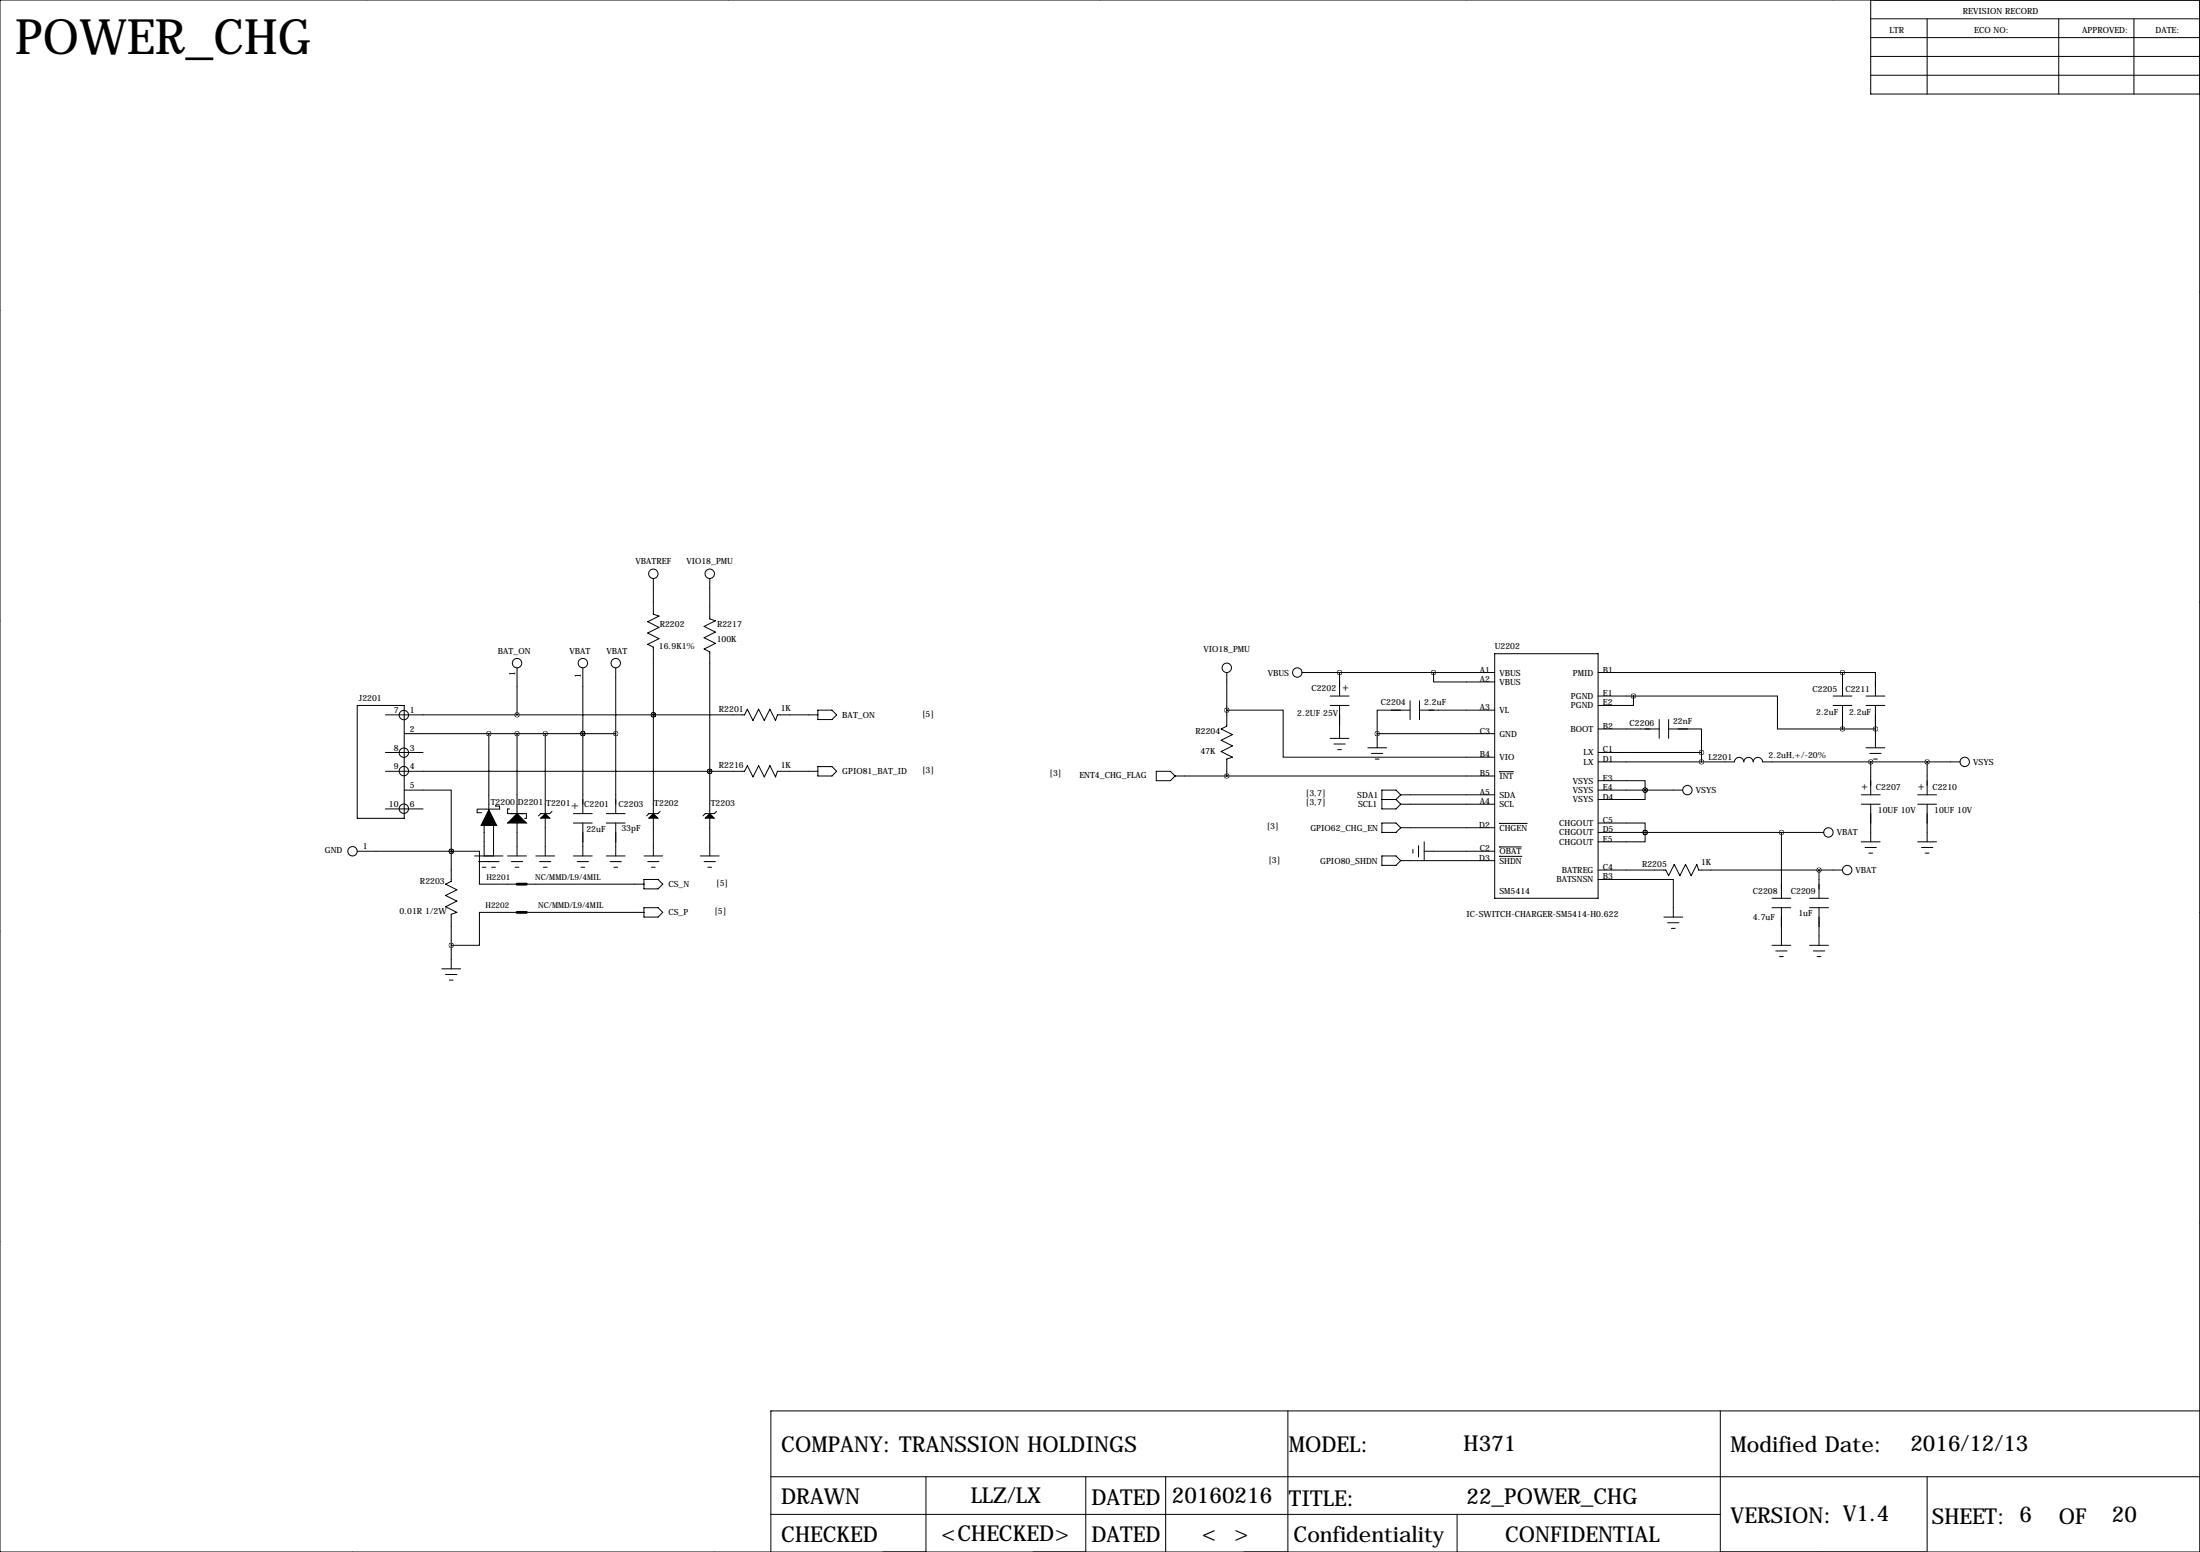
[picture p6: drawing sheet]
<svg xmlns="http://www.w3.org/2000/svg" width="594mm" height="419mm" viewBox="0 0 594 419" stroke-linecap="round" stroke-linejoin="round" font-family="sans-serif">
<g fill="none" stroke="#000" stroke-width=".27">
<path d="M99.1 -.1v.1M196.8 -.1v.1M297.2 -.1v.1M396.2 -.1v.1M495.3 -.1v.1M0 0h594.4v419.1h-594.4zM505.5 5.1h88.9M505.5 10.2h88.9M505.5 0v25.4h88.9M505.5 15.2h88.9M520.7 5.1v20.3M556.3 5.1v20.3"/>
<path d="M576.6 5.1v20.3M505.5 20.3h88.9M594.4 78.7h.1M0 83.8h.1M176.5 156.2v9.7l1.6 .5-3.1 1.5 3.1 1.5-3.1 1.5 3.1 1.6-3.1 1.5 1.5 .8v44.9M191.8 156.2v10.9l1.5 .5-3.1 1.6 3.1 1.5-3.1 1.5 3.1 1.5-3.1 1.6 1.6 .7v43.7M0 167.6h.1M403.9 176.5h27.9v66.1h-27.9zM594.4 162.6h.1M96.5 190.5h12.7v30.5h-12.7zM104.1 193h97.1l.7-1.5 1.6 3.1 1.5-3.1 1.5 3.1 1.5-3.1 1.5 3.1 .6-1.6h10.9M109.2 198.1h57.2"/>
<path d="M132.1 198.1v20.7M139.7 180.3v12.7M139.7 198.1v33M147.3 198.1v21.6M157.5 198.1h.1M157.5 180.3v39.4M166.4 180.3v39.4M176.5 193h.1M221 191.8h3.8l1.3 1.2-1.3 1.3h-3.8zM331.5 191.8h15.2v12.7h57.2M331.5 181.6v14.5l-1.6 .7 3.1 1.6-3.1 1.5 3.1 1.5-3.1 1.5 3.1 1.6-1.5 .5v4.5M351.8 181.6h52.1"/>
<path d="M359.4 188h5.1M359.4 190.5h5.1M359.4 199.4h5.1M361.9 181.6v6.4M361.9 190.5v8.9M372.1 198.1h31.8M372.1 198.1v3.8M381 191.8h-8.9v6.3M381 189.2v5.1M383.5 191.8h20.4M383.5 189.2v5.1M387.3 181.6v2.5h16.6"/>
<path d="M431.8 188h9.6M431.8 181.6h66M431.8 196.8h16.5M441.4 188v2.5h-9.6M441.4 188h38.9v8.8h17.5M448.3 194.3v5.1M450.8 196.8h8.9v6.4M450.8 194.3v5.1M495.3 188h5.1M495.3 190.5h5.1M497.8 181.6h8.9v6.4M497.8 196.8h8.9"/>
<path d="M497.8 181.6v6.4M497.8 190.5v6.3M504.2 188h5.1M504.2 190.5h5.1M506.7 190.5v11.4M104.1 218.4h10.2M104.1 208.3h97.1l.7-1.5 1.6 3 1.5-3 1.5 3 1.5-3 1.5 3 .6-1.5h10.9M104.1 203.2h10.2M109.2 213.4h12.7v16.5M128.9 218.5h6.2M128.9 218.6v.9h1.2M134 217.5v.2h1v.6"/>
<path d="M137.7 218.4h-.5v1.3h5v1.3h-.5M149.1 219.1l-.6 .6h-2.4l-.6 .6M154.9 219.7h5.1M163.8 219.7h5.1M178.4 219.1l-.7 .6h-2.4l-.6 .6M191.8 208.3h.1M193.6 219.1l-.6 .6h-2.4l-.7 .6M221 207h3.8l1.3 1.3-1.3 1.2h-3.8zM312.4 208.3h3.8l1.3 1.2-1.3 1.3h-3.8zM317.5 209.5h86.4M360.4 200.9h3.1M361.4 202.4h1.1"/>
<path d="M369.6 201.9h5M370.6 203.5h3M371.6 205h1M373.4 215.9h3.8M377.2 215.9l1.3 1.3M378.5 214.6l-1.3-1.2h-3.8v5h3.8l1.3-1.2M378.5 217.2h25.4M378.5 214.6h25.4M378.5 214.6l-1.3 1.3M405.1 208.4h.1M405.1 208.4h3.9M431.8 205.7h36.8a1.27 1.27 0 0 1 1.3-1.2 1.27 1.27 0 0 1 1.3 1.2 1.27 1.27 0 0 1 1.2-1.2 1.27 1.27 0 0 1 1.3 1.2 1.27 1.27 0 0 1 1.3-1.2 1.27 1.27 0 0 1 1.2 1.2h53.4"/>
<path d="M431.8 210.8h12.7v2.6M431.8 213.4h22.9M431.8 203.2h27.9M444.5 213.4v2.5h-12.7M444.5 213.4h.1M459.7 203.2v2.5M502.9 217.2h5.1M502.9 214.6h5.1M504.2 201.9h5.1M505.2 203.5h3.1M505.5 205.7v8.9M505.5 217.2v10.1"/>
<path d="M506.2 205h1M518.2 217.2h5M518.2 214.6h5M520.7 205.7v8.9M520.7 217.2v10.1M96.5 229.9h25.4M121.9 229.9h7.6v8.9h10.2M121.9 229.9h.1M121.9 229.9v8.1l-1.5 .8 3 1.5-3 1.5 3 1.5-3 1.6 3 1.5-1.5 .5v14.7M128.3 231.1h7.6M129.3 232.7h5.6M130.3 234.2h1"/>
<path d="M130.8 222.9v8.2M132.8 234.2h1.1M133.3 222.8v8.3M137.2 231.1h5M138.2 232.7h3M139.2 234.2h1M142.2 238.8h31.8M144.8 231.1h5.1M145.8 232.7h3M146.8 234.2h1M147.3 221v10.1M154.9 222.2h5.1"/>
<path d="M154.9 231.1h5.1M156 232.7h3M157 234.2h1M157.5 222.2v8.9M163.8 222.2h5.1M163.8 231.1h5.1M164.8 232.7h3.1M165.9 234.2h1M166.4 222.2v8.9M174 237.5h3.8l1.3 1.3-1.3 1.2h-3.8zM174 231.1h5.1M175 232.7h3.1"/>
<path d="M176 234.2h1M176.5 221v10.1M189.2 231.1h5.1M190.2 232.7h3.1M191.3 234.2h1M191.8 221v10.1M373.4 222.2h3.8l1.3 1.3-1.3 1.3h-3.8zM373.4 231.1h3.8l1.3 1.3-1.3 1.3h-3.8zM378.5 232.4h25.4M378.5 223.5h25.4M381.8 229.4v1M383.3 228.3v3.1"/>
<path d="M384.8 229.9h19.1M384.8 227.3v5.1M405.1 231.2h.1M405.1 222.4h.1M405.1 228.7h.1M405.1 231.2h6.1M405.1 222.4h7.5M405.1 228.7h6M431.8 222.2h12.7v2.6M431.8 237.5h20.3v10.1M431.8 234.9h18.3l.7 1.6 1.6-3.1 1.5 3.1 1.5-3.1 1.5 3.1 1.6-3.1 .5 1.5h38.8M431.8 224.8h61"/>
<path d="M444.5 224.8h.1M444.5 224.8v2.5h-12.7M481.3 224.8v17.8M491.5 234.9v7.7M502.9 227.3h5.1M503.9 228.9h3.1M505 230.4h1M518.2 227.3h5M519.2 228.9h3M520.2 230.4h1M0 251.5h.1M139.7 246.4h-10.2v8.9h-7.6"/>
<path d="M142.2 246.4h31.8M174 245.1h3.8l1.3 1.3-1.3 1.2h-3.8zM449.6 247.6h5.1M450.6 249.2h3M451.6 250.7h1M478.8 242.6h5.1M478.8 245.1h5.1M478.8 255.3h5.1M479.8 256.8h3.1M480.8 258.3h1M481.3 245.1v10.2M488.9 242.6h5.1"/>
<path d="M488.9 245.1h5.1M488.9 255.3h5.1M490 256.8h3M491 258.3h1M491.5 245.1v10.2M594.4 246.4h.1M119.4 261.6h5.1M120.4 263.1h3M121.4 264.7h1M0 335.3h.1M594.4 330.2h.1M208.3 398.8h386.1"/>
<path d="M250.2 398.8v20.3M293.4 398.8v20.3M315 398.8v20.3M348 381v38.1M464.8 381v38.1M520.7 398.8v20.3M594.4 381h-386.1v38.1M95.2 419.1h.1M193 419.1h.1M208.3 408.9h256.5M393.7 408.9v10.2M491.5 419.1h.1"/>
<circle cx="176.5" cy="154.9" r="1.27"/>
<circle cx="191.8" cy="154.9" r="1.27"/>
<circle cx="139.7" cy="179.1" r="1.27"/>
<circle cx="157.5" cy="179.1" r="1.27"/>
<circle cx="166.4" cy="179.1" r="1.27"/>
<circle cx="109.1" cy="193.1" r="1.27"/>
<circle cx="331.5" cy="180.3" r="1.27"/>
<circle cx="350.5" cy="181.6" r="1.27"/>
<circle cx="109.1" cy="218.4" r="1.27"/>
<circle cx="109.1" cy="208.2" r="1.27"/>
<circle cx="109.1" cy="203.3" r="1.27"/>
<circle cx="455.9" cy="213.4" r="1.27"/>
<circle cx="530.9" cy="205.7" r="1.27"/>
<circle cx="95.2" cy="229.9" r="1.27"/>
<circle cx="494" cy="224.8" r="1.27"/>
<circle cx="499.1" cy="234.9" r="1.27"/>
</g>
<path d="M137.2 222.2l2.5-2.5 2.5 2.5zM147.3 219.7l1.2 1.2h-2.4zM176.5 219.7l1.2 1.2h-2.4zM191.8 219.7l1.2 1.2h-2.4z" fill="#000" stroke="#000" stroke-width=".27"/>
<path d="M139.7 238.8h2.5M139.7 246.4h2.5" fill="none" stroke="#000" stroke-width=".76"/>
<path d="M132.1 218.8l2 4.1h-4.1z" fill="#000" stroke="#000" stroke-width=".38"/>
<path d="M147.3 198.1a.05 .05 0 0 0 .1 0 .05 .05 0 0 0-.1 0zM191.7 208.3a.05 .05 0 0 0 .1 0 .05 .05 0 0 0-.1 0zM191.7 208.3a.05 .05 0 0 0 .1 0 .05 .05 0 0 0-.1 0zM121.9 229.9a.05 .05 0 0 0 .1 0 .05 .05 0 0 0-.1 0zM121.9 255.3a.05 .05 0 0 0 .1 0 .05 .05 0 0 0-.1 0zM157.4 198.1a.05 .05 0 0 0 .1 0 .05 .05 0 0 0-.1 0zM166.3 198.1a.05 .05 0 0 0 .1 0 .05 .05 0 0 0-.1 0zM387.3 181.6a.05 .05 0 0 0 .1 0 .05 .05 0 0 0-.1 0zM361.9 181.6a.05 .05 0 0 0 .1 0 .05 .05 0 0 0-.1 0zM331.4 191.8a.05 .05 0 0 0 .1 0 .05 .05 0 0 0-.1 0zM331.4 209.6a.05 .05 0 0 0 .1 0 .05 .05 0 0 0-.1 0zM441.3 188a.05 .05 0 0 0 .1 0 .05 .05 0 0 0-.1 0zM459.7 203.2a.05 .05 0 0 0 .1 0 .05 .05 0 0 0-.1 0zM459.7 205.7a.05 .05 0 0 0 .1 0 .05 .05 0 0 0-.1 0zM372.1 198.1a.05 .05 0 0 0 .1 0 .05 .05 0 0 0-.1 0zM491.4 234.9a.05 .05 0 0 0 .1 0 .05 .05 0 0 0-.1 0zM176.5 193a.05 .05 0 0 0 .1 0 .05 .05 0 0 0-.1 0zM176.5 193a.05 .05 0 0 0 .1 0 .05 .05 0 0 0-.1 0zM157.4 198.1a.05 .05 0 0 0 .1 0 .05 .05 0 0 0-.1 0zM121.9 229.9a.05 .05 0 0 0 .1 0 .05 .05 0 0 0-.1 0zM505.4 205.7a.05 .05 0 0 0 .1 0 .05 .05 0 0 0-.1 0zM497.8 181.6a.05 .05 0 0 0 .1 0 .05 .05 0 0 0-.1 0zM497.8 196.8a.05 .05 0 0 0 .1 0 .05 .05 0 0 0-.1 0zM506.7 196.8a.05 .05 0 0 0 .1 0 .05 .05 0 0 0-.1 0zM481.3 224.8a.05 .05 0 0 0 .1 0 .05 .05 0 0 0-.1 0zM132 198.1a.05 .05 0 0 0 .1 0 .05 .05 0 0 0-.1 0z" fill="#000" stroke="#000" stroke-width="1.3"/>
<text font-size="13.2" x="4.1" y="14.5">POWER_CHG</text>
<g font-size="5.9">
<text x="211.1" y="392.2">COMPANY: TRANSSION HOLDINGS</text>
<text x="348.2" y="392.2">MODEL:</text>
<text x="395.5" y="391.7">H371</text>
<text x="467.6" y="392.2">Modified Date:</text>
<text x="516.2" y="391.7">2016/12/13</text>
<text x="211.1" y="406.1">DRAWN</text>
<text x="262.3" y="405.9">LLZ/LX</text>
<text x="294.9" y="406.4">DATED</text>
<text x="316.6" y="405.9">20160216</text>
<text x="348.2" y="406.7">TITLE:</text>
<text x="396.2" y="406.1">22_POWER_CHG</text>
<text x="467.6" y="411.2">VERSION: V1.4</text>
<text x="522" y="411.5">SHEET: 6</text>
<text x="556.3" y="411.5">OF</text>
<text x="570.6" y="411">20</text>
<text x="211.1" y="416.3">CHECKED</text>
<text x="254.3" y="416.1">&lt;CHECKED&gt;</text>
<text x="294.9" y="416.3">DATED</text>
<text x="324.8" y="416.1">&lt; &gt;</text>
<text x="349.5" y="416.3">Confidentiality</text>
<text x="406.7" y="416.3">CONFIDENTIAL</text>
</g>
<g font-size="3.3">
<text x="362.7" y="186.7">+</text>
<text x="503" y="213.4">+</text>
<text x="518.2" y="213.4">+</text>
<text x="154.3" y="218.4">+</text>
</g>
<g font-size="2.3">
<text x="530.4" y="3.8">REVISION RECORD</text>
<text x="510.5" y="8.9">LTR</text>
<text x="533.4" y="8.9">ECO NO:</text>
<text x="562.6" y="8.9">APPROVED:</text>
<text x="582.4" y="8.9">DATE:</text>
<text x="171.7" y="152.4">VBATREF</text>
<text x="185.4" y="152.4">VIO18_PMU</text>
<text x="178.3" y="169.3">R2202</text>
<text x="193.6" y="173.5">100K</text>
<text x="193.7" y="169.3">R2217</text>
<text x="134.5" y="176.6">BAT_ON</text>
<text x="153.9" y="176.6">VBAT</text>
<text x="163.8" y="176.5">VBAT</text>
<text x="178" y="175.3">16.9K1%</text>
<text x="325.1" y="176.1">VIO18_PMU</text>
<text x="403.9" y="175.3">U2202</text>
<text x="139.2" y="182.7" transform="rotate(-90 139.2 182.7)">1</text>
<text x="157" y="183.2" transform="rotate(-90 157 183.2)">1</text>
<text x="342.5" y="182.4">VBUS</text>
<text x="399.8" y="184.1">A2</text>
<text x="399.8" y="181.6">A1</text>
<text x="405.1" y="185">VBUS</text>
<text x="405.1" y="182.4">VBUS</text>
<text x="425" y="182.4">PMID</text>
<text x="433.1" y="181.6">B1</text>
<text x="97" y="189.2">J2201</text>
<text x="354.3" y="186.7">C2202</text>
<text x="373.1" y="190.3">C2204</text>
<text x="384.8" y="190.5">2.2uF</text>
<text x="399.8" y="191.8">A3</text>
<text x="424.5" y="188.8">PGND</text>
<text x="424.5" y="191.3">PGND</text>
<text x="433.1" y="188">E1</text>
<text x="433.1" y="190.5">E2</text>
<text x="489.7" y="186.9">C2205</text>
<text x="498.6" y="186.9">C2211</text>
<text x="106.4" y="192.5">7</text>
<text x="110.7" y="192.5">1</text>
<text x="110.7" y="197.6">2</text>
<text x="194.3" y="192.3">R2201</text>
<text x="211" y="192.1">1K</text>
<text x="227.6" y="193.8">BAT_ON</text>
<text x="249.2" y="193.6">[5]</text>
<text x="350.5" y="193.4">2.2UF 25V</text>
<text x="405.1" y="192.6">VL</text>
<text x="424.3" y="197.7">BOOT</text>
<text x="433.1" y="196.8">B2</text>
<text x="440.3" y="195.9">C2206</text>
<text x="452.1" y="195.6">22nF</text>
<text x="490.7" y="193.1">2.2uF</text>
<text x="499.6" y="193.1">2.2uF</text>
<text x="106.4" y="202.7">8</text>
<text x="110.7" y="202.7">3</text>
<text x="323" y="198.1">R2204</text>
<text x="324.3" y="203.5">47K</text>
<text x="399.8" y="198.1">C3</text>
<text x="405.1" y="198.9">GND</text>
<text x="433.1" y="203.2">C1</text>
<text x="106.4" y="207.8">9</text>
<text x="110.7" y="207.8">4</text>
<text x="194.3" y="207.5">R2216</text>
<text x="211" y="207.4">1K</text>
<text x="227.6" y="209">GPIO81_BAT_ID</text>
<text x="249.2" y="208.6">[3]</text>
<text x="283.6" y="209.6">[3]</text>
<text x="399.8" y="209.5">B5</text>
<text x="399.8" y="204.5">B4</text>
<text x="405.1" y="205.3">VIO</text>
<text x="427.9" y="204">LX</text>
<text x="427.9" y="206.5">LX</text>
<text x="433.1" y="205.7">D1</text>
<text x="461.6" y="205.2">L2201</text>
<text x="477.9" y="204.8">2.2uH,+/-20%</text>
<text x="533.2" y="206.5">VSYS</text>
<text x="110.7" y="212.9">5</text>
<text x="291.6" y="210.1">ENT4_CHG_FLAG</text>
<text x="352.9" y="215">[3,7]</text>
<text x="366.7" y="215.4">SDA1</text>
<text x="399.8" y="214.6">A5</text>
<text x="405.1" y="210.4">INT</text>
<text x="405.1" y="215.4">SDA</text>
<text x="425" y="211.6">VSYS</text>
<text x="425" y="214.2">VSYS</text>
<text x="433.1" y="210.8">E3</text>
<text x="433.1" y="213.4">E4</text>
<text x="433.1" y="215.9">D4</text>
<text x="458.2" y="214.2">VSYS</text>
<text x="506.9" y="213.4">C2207</text>
<text x="522.1" y="213.4">C2210</text>
<text x="105.1" y="217.9">10</text>
<text x="110.7" y="217.9">6</text>
<text x="132.6" y="217.5">T2200</text>
<text x="140" y="217.5">D2201</text>
<text x="147.6" y="217.8">T2201</text>
<text x="157.9" y="217.9">C2201</text>
<text x="167.1" y="217.9">C2203</text>
<text x="176.8" y="217.8">T2202</text>
<text x="192" y="217.8">T2203</text>
<text x="352.9" y="217.5">[3,7]</text>
<text x="366.9" y="218">SCL1</text>
<text x="399.8" y="217.2">A4</text>
<text x="405.1" y="218">SCL</text>
<text x="425" y="216.7">VSYS</text>
<text x="507.4" y="219.5">10UF 10V</text>
<text x="522.6" y="219.5">10UF 10V</text>
<text x="158.4" y="224.6">22uF</text>
<text x="167.9" y="224.4">33pF</text>
<text x="342.3" y="223.9">[3]</text>
<text x="354.1" y="224.3">GPIO62_CHG_EN</text>
<text x="399.7" y="223.5">D2</text>
<text x="405.1" y="224.3">CHGEN</text>
<text x="421.3" y="223.1">CHGOUT</text>
<text x="421.3" y="225.6">CHGOUT</text>
<text x="433.1" y="222.2">C5</text>
<text x="433.1" y="227.3">E5</text>
<text x="433.1" y="224.8">D5</text>
<text x="496.3" y="225.6">VBAT</text>
<text x="87.8" y="230.5">GND</text>
<text x="98" y="229.4">1</text>
<text x="342.7" y="233.1">[3]</text>
<text x="356.7" y="233.2">GPIO80_SHDN</text>
<text x="399.7" y="232.4">D3</text>
<text x="399.8" y="229.9">C2</text>
<text x="405.1" y="233.2">SHDN</text>
<text x="405.1" y="230.7">OBAT</text>
<text x="421.3" y="228.1">CHGOUT</text>
<text x="459.6" y="233.7">1K</text>
<text x="113.5" y="238.8">R2203</text>
<text x="180.6" y="239.5">CS_N</text>
<text x="193.5" y="239.4">[5]</text>
<text x="420.5" y="238.3">BATSNSN</text>
<text x="422" y="235.8">BATREG</text>
<text x="433.1" y="234.9">C4</text>
<text x="433.1" y="237.5">B3</text>
<text x="443.7" y="234">R2205</text>
<text x="501.4" y="235.8">VBAT</text>
<text x="405.1" y="241.3">SM5414</text>
<text x="473.6" y="241.3">C2208</text>
<text x="483.9" y="241.3">C2209</text>
<text x="107.9" y="246.7">0.01R 1/2W</text>
<text x="180.6" y="247.1">CS_P</text>
<text x="193" y="246.7">[5]</text>
<text x="396.2" y="247.6">IC-SWITCH-CHARGER-SM5414-H0.622</text>
<text x="473.6" y="248.5">4.7uF</text>
<text x="485.9" y="247.5">1uF</text>
</g>
<g font-size="2.2">
<text x="131.4" y="237.7">H2201</text>
<text x="144.6" y="237.7">NC/MMD/L9/4MIL</text>
<text x="131.2" y="245.1">H2202</text>
<text x="145.4" y="245.1">NC/MMD/L9/4MIL</text>
</g>
</svg>
